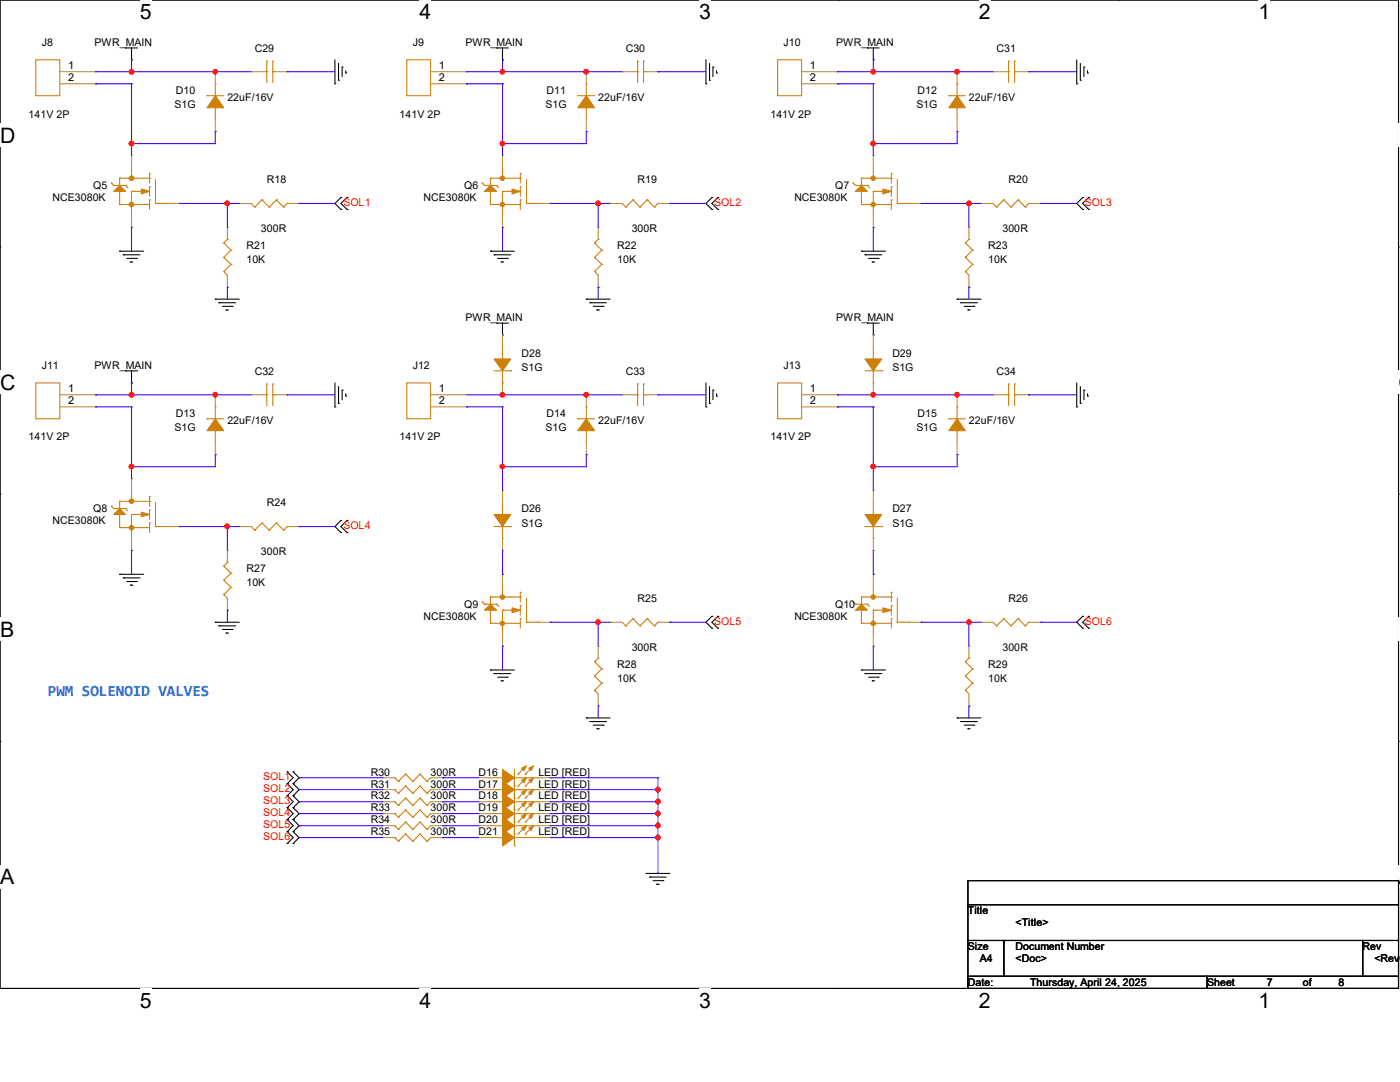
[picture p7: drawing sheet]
<svg xmlns="http://www.w3.org/2000/svg" width="279mm" height="216mm" viewBox="0 0 279 216" stroke-linecap="round" stroke-linejoin="round" font-family="sans-serif">
<path d="M0 0h279.1v197.2h-279.1z" fill="none" stroke="#000" stroke-width=".21"/>
<g fill="#fff">
<path d="M27.9 0h2.4v4.7h-2.4z"/>
<path d="M27.9 197.2h2.4v4.8h-2.4z"/>
</g>
<path d="M55.8 0h.1M55.8 197.2h.1" fill="none" stroke="#000" stroke-width=".21"/>
<g fill="#fff">
<path d="M83.7 0h2.4v4.7h-2.4z"/>
<path d="M83.7 197.2h2.4v4.8h-2.4z"/>
</g>
<path d="M111.6 0h.1M111.6 197.2h.1" fill="none" stroke="#000" stroke-width=".21"/>
<g fill="#fff">
<path d="M139.5 0h2.4v4.7h-2.4z"/>
<path d="M139.5 197.2h2.4v4.8h-2.4z"/>
</g>
<path d="M167.4 0h.1M167.4 197.2h.1" fill="none" stroke="#000" stroke-width=".21"/>
<g fill="#fff">
<path d="M195.3 0h2.4v4.7h-2.4z"/>
<path d="M195.3 197.2h2.4v4.8h-2.4z"/>
</g>
<path d="M223.3 0h.1M223.3 197.2h.1" fill="none" stroke="#000" stroke-width=".21"/>
<g fill="#fff">
<path d="M251.2 0h2.3v4.7h-2.3z"/>
<path d="M251.2 197.2h2.3v4.8h-2.3z"/>
<path d="M0 24.6h3v4.8h-3z"/>
<path d="M279.1 24.6h.3v4.8h-.3z"/>
<path d="M0 73.9h3v4.8h-3z"/>
<path d="M279.1 73.9h.3v4.8h-.3z"/>
</g>
<path d="M0 49.3h.1M279.1 49.3h.1" fill="none" stroke="#000" stroke-width=".21"/>
<g fill="#fff">
<path d="M0 123.2h2.8v4.8h-2.8z"/>
<path d="M279.1 123.2h.3v4.8h-.3z"/>
</g>
<path d="M0 98.6h.1M279.1 98.6h.1" fill="none" stroke="#000" stroke-width=".21"/>
<g fill="#fff">
<path d="M0 172.6h2.8v4.7h-2.8z"/>
<path d="M279 172.6h.4v4.7h-.4z"/>
</g>
<g fill="none" stroke="#000" stroke-width=".21">
<path d="M25.1 9.6h.1M25.1 9.6h2.4M26.2 11.9h.1M26.2 9.6v2.3M66.8 16.7h.1M66.8 11.9v4.8M67.6 16h.1M67.6 12.7v3.3M68.3 13.4h.1M68.3 13.4v1.9M69 14.6h.1M69 14.1v.5"/>
<path d="M99.1 9.6h.1M99.1 9.6h2.4M100.3 11.9h.1M100.3 9.6v2.3M140.9 16.7h.1M140.9 11.9v4.8M141.6 16h.1M141.6 12.7v3.3M142.3 13.4h.1M142.3 13.4v1.9M143 14.6h.1M143 14.1v.5"/>
<path d="M173.1 9.6h.1M173.1 9.6h2.4M174.3 11.9h.1M174.3 9.6v2.3M214.9 16.7h.1M214.9 11.9v4.8M215.6 16h.1M215.6 12.7v3.3M216.3 13.4h.1M216.3 13.4v1.9M217 14.6h.1M217 14.1v.5"/>
<path d="M68 39.4h.1M68 39.4l-1.2 1.2 1.2 1.2M69.3 39.4h.1M69.3 39.4l-1.3 1.2 1.3 1.2M142.1 39.4h.1M142.1 39.4l-1.2 1.2 1.2 1.2M143.3 39.4h.1M143.3 39.4l-1.2 1.2 1.2 1.2M216.1 39.4h.1M216.1 39.4l-1.2 1.2 1.2 1.2M217.3 39.4h.1M217.3 39.4l-1.2 1.2 1.2 1.2"/>
<path d="M23.9 50.1h.1M23.9 50.1h4.8M24.6 50.8h.1M24.6 50.8h3.3M25.3 51.6h1.9M26 52.3h.1M26 52.3h.5M27.2 51.6h.1M43 59.7h.1M43 59.7h4.8M68 41.8h.1M69.3 41.8h.1"/>
<path d="M97.9 50.1h.1M97.9 50.1h4.8M98.6 50.8h.1M98.6 50.8h3.3M99.3 51.6h1.9M100 52.3h.1M100 52.3h.5M101.2 51.6h.1M117 59.7h.1M117 59.7h4.8M142.1 41.8h.1M143.3 41.8h.1"/>
<path d="M171.9 50.1h.1M171.9 50.1h4.8M172.6 50.8h.1M172.6 50.8h3.4M173.4 51.6h1.9M174.1 52.3h.1M174.1 52.3h.4M175.3 51.6h.1M191 59.7h.1M191 59.7h4.8M216.1 41.8h.1M217.3 41.8h.1"/>
<path d="M25.1 74h.1M25.1 74h2.4M26.2 76.4h.1M26.2 74v2.4M43.7 60.4h.1M43.7 60.4h3.3M44.4 61.1h1.9M45.1 61.8h.1M45.1 61.8h.5M46.3 61.1h.1M66.8 76.4v4.8M67.6 77.1v3.4"/>
<path d="M68.3 77.9h.1M68.3 77.9v1.9M69 79h.1M69 78.6v.4M99.1 64.5h.1M99.1 64.5h2.4M100.3 66.8h.1M100.3 64.5v2.3M117.7 60.4h.1M117.7 60.4h3.3M118.4 61.1h2M119.1 61.8h.1"/>
<path d="M119.1 61.8h.5M120.4 61.1h.1M140.9 76.4v4.8M141.6 77.1v3.4M142.3 77.9h.1M142.3 77.9v1.9M143 79h.1M143 78.6v.4M173.1 64.5h.1M173.1 64.5h2.4M174.3 66.8h.1M174.3 64.5v2.3"/>
<path d="M191.7 60.4h.1M191.7 60.4h3.4M192.4 61.1h2M193.2 61.8h.1M193.2 61.8h.4M194.4 61.1h.1M214.9 76.4v4.8M215.6 77.1v3.4M216.3 77.9h.1M216.3 77.9v1.9M217 79h.1M217 78.6v.4"/>
<path d="M66.8 81.2h.1M67.6 80.5h.1M140.9 81.2h.1M141.6 80.5h.1M214.9 81.2h.1M215.6 80.5h.1M23.9 114.6h.1M23.9 114.6h4.8M24.6 115.3h.1M24.6 115.3h3.3M25.3 116h1.9M26 116.8h.1"/>
<path d="M26 116.8h.5M27.2 116h.1M68 106.3h.1M68 103.8h.1M68 103.8l-1.2 1.3 1.2 1.2M69.3 103.8h.1M69.3 106.3h.1M69.3 103.8l-1.3 1.3 1.3 1.2M43 124.2h.1M43 124.2h4.8M43.7 124.9h.1M43.7 124.9h3.3"/>
<path d="M44.4 125.6h1.9M45.1 126.3h.1M45.1 126.3h.5M46.3 125.6h.1M97.9 133.7h.1M97.9 133.7h4.8M98.6 134.4h.1M98.6 134.4h3.3M99.3 135.1h1.9M100 135.8h.1M100 135.8h.5M101.2 135.1h.1"/>
<path d="M142.1 125.3h.1M142.1 123h.1M142.1 123l-1.2 1.2 1.2 1.1M143.3 123h.1M143.3 125.3h.1M143.3 123l-1.2 1.2 1.2 1.1M171.9 133.7h.1M171.9 133.7h4.8M172.6 134.4h.1M172.6 134.4h3.4M173.4 135.1h1.9M174.1 135.8h.1"/>
<path d="M174.1 135.8h.4M175.3 135.1h.1M216.1 125.3h.1M216.1 123h.1M216.1 123l-1.2 1.2 1.2 1.1M217.3 123h.1M217.3 125.3h.1M217.3 123l-1.2 1.2 1.2 1.1M0 147.9h.1M57.3 154h.1M57.3 156.4h.1M57.3 158.8h.1"/>
<path d="M57.3 154l1.2 1.2-1.2 1.2M57.3 156.4l1.2 1.2-1.2 1.2M57.3 158.8l1.2 1.2-1.2 1.2M58.5 156.4h.1M58.5 154h.1M58.5 158.8h.1M58.5 154l1.2 1.2-1.2 1.2M58.5 156.4l1.2 1.2-1.2 1.2M58.5 158.8l1.2 1.2-1.2 1.2M117 143.3h.1M117 143.3h4.8M117.7 144h.1"/>
<path d="M117.7 144h3.3M118.4 144.7h2M119.1 145.4h.1M119.1 145.4h.5M120.4 144.7h.1M191 143.3h.1M191 143.3h4.8M191.7 144h.1M191.7 144h3.4M192.4 144.7h2M193.2 145.4h.1M193.2 145.4h.4"/>
<path d="M194.4 144.7h.1M279.1 147.9h.1M57.3 161.2h.1M57.3 163.5h.1M57.3 165.9h.1M57.3 168.3h.1M57.3 161.2l1.2 1.1-1.2 1.2M57.3 163.5l1.2 1.3-1.2 1.1M57.3 165.9l1.2 1.2-1.2 1.2M58.5 161.2h.1M58.5 163.5h.1M58.5 165.9h.1"/>
<path d="M58.5 168.3h.1M58.5 161.2l1.2 1.1-1.2 1.2M58.5 163.5l1.2 1.3-1.2 1.1M58.5 165.9l1.2 1.2-1.2 1.2M128.9 174.3h.1M128.9 174.3h4.8M129.7 175h.1M129.7 175h3.3M130.3 175.7h2M131.1 176.4h.1M131.1 176.4h.5M132.3 175.7h.1"/>
<path d="M193.2 175.7h85.9v4.8h-85.9zM193.2 180.5h85.9v7.2h-85.9zM193.2 187.7h7.1v7.1h-7.1zM193.2 194.8h47.7v2.4h-47.7zM200.3 187.7h71.6v7.1h-71.6zM240.9 194.8h38.2v2.4h-38.2zM271.9 187.7h7.2v7.1h-7.2z"/>
</g>
<g fill="#cc8006" stroke="#cc8006" stroke-width=".21">
<path d="M23.9 37l1.2 1.2h-2.4z"/>
<path d="M28.2 37.7l1.6 .5-1.6 .5z"/>
<path d="M97.9 120.6l1.2 1.2h-2.4z"/>
<path d="M102.2 121.3l1.6 .5-1.6 .5z"/>
<path d="M23.9 101.5l1.2 1.2h-2.4z"/>
<path d="M28.2 102.2l1.6 .5-1.6 .4z"/>
<path d="M171.9 37l1.2 1.2h-2.4z"/>
<path d="M176.2 37.7l1.7 .5-1.7 .5z"/>
<path d="M96.7 38.2l1.2-1.2 1.2 1.2z"/>
<path d="M102.2 37.7l1.6 .5-1.6 .5z"/>
<path d="M171.9 120.6l1.2 1.2h-2.4z"/>
<path d="M176.2 121.3l1.7 .5-1.7 .5z"/>
<path d="M100.3 163.1l2.4 1.7-2.4 1.6z" fill-rule="evenodd"/>
<path d="M105.5 162.8l1-.5-.5 1z" fill-rule="evenodd"/>
<path d="M104.1 162.8l1-.5-.5 1z" fill-rule="evenodd"/>
<path d="M43 19.1l1.7 2.4h-3.4z" fill-rule="evenodd"/>
<path d="M172.6 71.6h3.4l-1.7 2.4z" fill-rule="evenodd"/>
<path d="M43 83.6l1.7 2.3h-3.4z" fill-rule="evenodd"/>
<path d="M117 83.6l1.7 2.3h-3.4z" fill-rule="evenodd"/>
<path d="M191 83.6l1.7 2.3h-3.3z" fill-rule="evenodd"/>
<path d="M98.6 71.6h3.3l-1.6 2.4z" fill-rule="evenodd"/>
<path d="M191 19.1l1.7 2.4h-3.3z" fill-rule="evenodd"/>
<path d="M100.3 153.5l2.4 1.7-2.4 1.6z" fill-rule="evenodd"/>
<path d="M105.5 153.3l1-.5-.5 1z" fill-rule="evenodd"/>
<path d="M104.1 153.3l1-.5-.5 1z" fill-rule="evenodd"/>
<path d="M100.3 165.5l2.4 1.6-2.4 1.7z" fill-rule="evenodd"/>
<path d="M105.5 165.2l1-.4-.5 .9z" fill-rule="evenodd"/>
<path d="M104.1 165.2l1-.4-.5 .9z" fill-rule="evenodd"/>
<path d="M100.3 160.7l2.4 1.6-2.4 1.7z" fill-rule="evenodd"/>
<path d="M105.5 160.4l1-.4-.5 .9z" fill-rule="evenodd"/>
<path d="M104.1 160.4l1-.4-.5 .9z" fill-rule="evenodd"/>
<path d="M172.6 102.7h3.4l-1.7 2.4z" fill-rule="evenodd"/>
<path d="M100.3 155.9l2.4 1.7-2.4 1.7z" fill-rule="evenodd"/>
<path d="M105.5 155.7l1-.5-.5 1z" fill-rule="evenodd"/>
<path d="M104.1 155.7l1-.5-.5 1z" fill-rule="evenodd"/>
<path d="M100.3 158.3l2.4 1.7-2.4 1.6z" fill-rule="evenodd"/>
<path d="M105.5 158.1l1-.5-.5 .9z" fill-rule="evenodd"/>
<path d="M104.1 158.1l1-.5-.5 .9z" fill-rule="evenodd"/>
<path d="M117 19.1l1.7 2.4h-3.4z" fill-rule="evenodd"/>
<path d="M98.6 102.7h3.3l-1.6 2.4z" fill-rule="evenodd"/>
<circle cx="26.3" cy="35.6" r=".46"/>
<circle cx="26.3" cy="40.8" r=".46"/>
<circle cx="100.3" cy="119.1" r=".44"/>
<circle cx="100.3" cy="124.4" r=".44"/>
<circle cx="26.3" cy="100" r=".46"/>
<circle cx="26.3" cy="105.3" r=".46"/>
<circle cx="174.3" cy="35.6" r=".44"/>
<circle cx="174.3" cy="40.8" r=".44"/>
<circle cx="100.3" cy="35.6" r=".44"/>
<circle cx="100.3" cy="40.8" r=".44"/>
<circle cx="174.3" cy="119.1" r=".44"/>
<circle cx="174.3" cy="124.4" r=".44"/>
</g>
<g fill="none" stroke="#cc8006" stroke-width=".21">
<path d="M7.2 11.9h4.7v7.2h-4.7zM41.3 19.1h.1M41.3 19.1h3.4M43 16.7h.1M43 16.7v2.4M52.5 14.3h.8M53.3 12.2h.1M53.3 14.3h.1M53.3 12.2v4.3M54.4 14.3h.1M54.4 12.2h.1M54.4 14.3h.5"/>
<path d="M54.4 12.2v4.3M81.2 11.9h4.7v7.2h-4.7zM115.3 19.1h.1M115.3 19.1h3.4M117 16.7h.1M117 16.7v2.4M126.5 14.3h.8M127.3 12.2h.1M127.3 14.3h.1M127.3 12.2v4.3M128.4 14.3h.1M128.4 12.2h.1"/>
<path d="M128.4 14.3h.5M128.4 12.2v4.3M155.2 11.9h4.8v7.2h-4.8zM189.4 19.1h.1M189.4 19.1h3.3M191 16.7h.1M191 16.7v2.4M200.6 14.3h.7M201.3 12.2h.1M201.3 14.3h.1M201.3 12.2v4.3M202.5 14.3h.1"/>
<path d="M202.5 12.2h.1M202.5 14.3h.4M202.5 12.2v4.3M22.2 36.5h.1M22.2 36.5l.5 .5M22.7 37h.1M22.7 37h2.4M23.9 38.2h.1M23.9 35.6h.1M23.9 35.6v1.4M23.9 38.2v2.6M23.9 35.6h5.9"/>
<path d="M25.1 37h.1M25.1 37l.4 .5M26.2 35.6h.1M26.2 38.2h.1M26.2 33.4v2.2M26.2 38.2v4.8M26.2 38.2h2.5M29.8 39.9h.1M29.8 37.3h.1M29.8 34.6h.1M29.8 35.6h.1M29.8 34.6v1.9"/>
<path d="M29.8 37.3v1.9M29.8 39.9v1.9M31 35.8v4.8M43 21.5h.1M43 21.5v2.4M52.3 39.9h.1M52.3 39.9l-1.5 1.4M52.3 39.9l1.4 1.4M55.2 39.9h.1M55.2 39.9l-1.5 1.4M55.2 39.9l1.4 1.4M96.2 36.5h.1"/>
<path d="M96.2 36.5l.5 .5M96.7 37h.1M96.7 37h2.4M97.9 38.2h.1M97.9 35.6h.1M97.9 35.6h5.9M97.9 35.6v1.4M97.9 38.2v2.6M99.1 37h.1M99.1 37l.5 .5M100.3 35.6h.1M100.3 38.2h.1"/>
<path d="M100.3 38.2h2.4M100.3 33.4v2.2M100.3 38.2v4.8M103.8 39.9h.1M103.8 37.3h.1M103.8 34.6h.1M103.8 35.6h.1M103.8 34.6v1.9M103.8 37.3v1.9M103.8 39.9v1.9M105.1 35.8v4.8M117 21.5h.1"/>
<path d="M117 21.5v2.4M126.3 39.9h.1M126.3 39.9l-1.4 1.4M126.3 39.9l1.4 1.4M129.2 39.9h.1M129.2 39.9l-1.5 1.4M129.2 39.9l1.4 1.4M170.2 36.5h.1M170.2 36.5l.5 .5M170.7 37h.1M170.7 37h2.4M171.9 38.2h.1"/>
<path d="M171.9 35.6h.1M171.9 35.6h6M171.9 35.6v1.4M171.9 38.2v2.6M173.1 37h.1M173.1 37l.5 .5M174.3 35.6h.1M174.3 38.2h.1M174.3 38.2h2.4M174.3 33.4v2.2M174.3 38.2v4.8M177.9 39.9h.1"/>
<path d="M177.9 37.3h.1M177.9 34.6h.1M177.9 35.6h.1M177.9 34.6v1.9M177.9 37.3v1.9M177.9 39.9v1.9M179.1 35.8v4.8M191 21.5h.1M191 21.5v2.4M200.3 39.9h.1M200.3 39.9l-1.4 1.4M200.3 39.9l1.5 1.4"/>
<path d="M203.2 39.9h.1M203.2 39.9l-1.4 1.4M203.2 39.9l1.4 1.4M23.9 40.8h.1M23.9 40.8h5.9M26.2 40.8h.1M26.2 40.6h.1M31 40.6h.1M31 40.6h2.4M33.4 40.6h.1M44.7 54.2h.1M44.7 51.4h.1"/>
<path d="M44.7 48.5h.1M44.7 54.2l.7 .7M44.7 51.4l1.4 1.3M44.7 48.5l1.4 1.4M45.4 47.8h.1M45.4 47.8l-.7 .7M46.1 52.7h.1M46.1 49.9h.1M46.1 52.7l-1.4 1.5M46.1 49.9l-1.4 1.5M50.1 40.6l.7 .7M50.8 41.3h.1"/>
<path d="M53.7 41.3h.1M56.6 41.3h.1M57.3 40.6h.1M57.3 40.6l-.7 .7M97.9 40.8h.1M97.9 40.8h5.9M100.3 40.8h.1M100.3 40.6h.1M105.1 40.6h.1M105.1 40.6h2.3M107.4 40.6h.1M118.7 54.2h.1"/>
<path d="M118.7 51.4h.1M118.7 48.5h.1M118.7 54.2l.7 .7M118.7 51.4l1.4 1.3M118.7 48.5l1.4 1.4M119.4 47.8h.1M119.4 47.8l-.7 .7M120.1 52.7h.1M120.1 49.9h.1M120.1 52.7l-1.4 1.5M120.1 49.9l-1.4 1.5M124.2 40.6l.7 .7"/>
<path d="M124.9 41.3h.1M127.7 41.3h.1M130.6 41.3h.1M131.3 40.6h.1M131.3 40.6l-.7 .7M171.9 40.8h.1M171.9 40.8h6M174.3 40.8h.1M174.3 40.6h.1M179.1 40.6h.1M179.1 40.6h2.3M181.4 40.6h.1"/>
<path d="M192.7 54.2h.1M192.7 51.4h.1M192.7 48.5h.1M192.7 54.2l.7 .7M192.7 51.4l1.4 1.3M192.7 48.5l1.4 1.4M193.4 47.8h.1M193.4 47.8l-.7 .7M194.1 52.7h.1M194.1 49.9h.1M194.1 52.7l-1.4 1.5M194.1 49.9l-1.4 1.5"/>
<path d="M198.2 40.6l.7 .7M198.9 41.3h.1M201.8 41.3h.1M204.6 41.3h.1M205.3 40.6h.1M205.3 40.6l-.7 .7M7.2 76.4h4.7v7.2h-4.7zM52.5 78.8h.8M53.3 76.6h.1M53.3 78.8h.1M53.3 76.6v4.3M54.4 78.8h.1"/>
<path d="M54.4 76.6h.1M54.4 76.6v4.3M54.4 78.8h.5M81.2 76.4h4.7v7.2h-4.7zM98.6 74h3.3M100.3 71.6h.1M100.3 76.4h.1M100.3 69.3v2.3M100.3 74v2.4M101.9 74h.1M126.5 78.8h.8M127.3 76.6h.1"/>
<path d="M127.3 78.8h.1M127.3 76.6v4.3M128.4 78.8h.1M128.4 76.6h.1M128.4 76.6v4.3M128.4 78.8h.5M155.2 76.4h4.8v7.2h-4.8zM172.6 74h3.4M174.3 71.6h.1M174.3 76.4h.1M174.3 69.3v2.3M174.3 74v2.4"/>
<path d="M176 74h.1M200.6 78.8h.7M201.3 76.6h.1M201.3 78.8h.1M201.3 76.6v4.3M202.5 78.8h.1M202.5 76.6h.1M202.5 78.8h.4M202.5 76.6v4.3M26.2 97.9v2.1M29.8 99.1h.1M29.8 99.1v1.9"/>
<path d="M41.3 83.6h.1M41.3 83.6h3.4M43 85.9h.1M43 81.2h.1M43 81.2v2.4M43 85.9v2.4M115.3 83.6h.1M115.3 83.6h3.4M117 85.9h.1M117 81.2h.1M117 81.2v2.4M117 85.9v2.4"/>
<path d="M189.4 83.6h.1M189.4 83.6h3.3M191 85.9h.1M191 81.2h.1M191 81.2v2.4M191 85.9v2.4M22.2 101h.1M22.2 101l.5 .5M22.7 101.5h.1M22.7 101.5h2.4M23.9 105.3h.1M23.9 102.7h.1"/>
<path d="M23.9 100h.1M23.9 100v1.5M23.9 102.7v2.6M23.9 105.3h5.9M23.9 100h5.9M25.1 101.5h.1M25.1 101.5l.4 .4M26.2 100h.1M26.2 102.7h.1M26.2 105.3h.1M26.2 105.1h.1M26.2 102.7v4.7"/>
<path d="M26.2 102.7h2.5M29.8 104.4h.1M29.8 101.7h.1M29.8 100h.1M29.8 101.7v1.9M29.8 104.4v1.9M31 105.1h.1M31 100.3v4.8M31 105.1h2.4M33.4 105.1h.1M44.7 118.7h.1M44.7 115.8h.1"/>
<path d="M44.7 112.9h.1M44.7 118.7l.7 .7M44.7 115.8l1.4 1.4M44.7 112.9l1.4 1.5M45.4 112.2h.1M45.4 112.2l-.7 .7M46.1 117.2h.1M46.1 114.4h.1M46.1 117.2l-1.4 1.5M46.1 114.4l-1.4 1.4M50.1 105.1l.7 .7M50.8 105.8h.1"/>
<path d="M52.3 104.4h.1M52.3 104.4l-1.5 1.4M52.3 104.4l1.4 1.4M53.7 105.8h.1M55.2 104.4h.1M55.2 104.4l-1.5 1.4M55.2 104.4l1.4 1.4M56.6 105.8h.1M57.3 105.1h.1M57.3 105.1l-.7 .7M97.9 119.1h.1M97.9 119.1v1.5"/>
<path d="M97.9 119.1h5.9M98.6 105.1h3.3M100.3 119.1h.1M100.3 102.7h.1M100.3 107.4h.1M100.3 100.3v2.4M100.3 105.1v2.3M100.3 117v2.1M101.9 105.1h.1M103.8 118.2h.1M103.8 119.1h.1M103.8 118.2v1.9"/>
<path d="M105.1 119.4v4.8M171.9 119.1h.1M171.9 119.1h6M171.9 119.1v1.5M172.6 105.1h3.4M174.3 102.7h.1M174.3 107.4h.1M174.3 119.1h.1M174.3 100.3v2.4M174.3 105.1v2.3M174.3 117v2.1M176 105.1h.1"/>
<path d="M177.9 118.2h.1M177.9 119.1h.1M177.9 118.2v1.9M179.1 119.4v4.8M96.2 120.1h.1M96.2 120.1l.5 .5M96.7 120.6h.1M96.7 120.6h2.4M97.9 124.4h.1M97.9 121.8h.1M97.9 124.4h5.9M97.9 121.8v2.6"/>
<path d="M99.1 120.6h.1M99.1 120.6l.5 .4M100.3 121.8h.1M100.3 124.4h.1M100.3 124.2h.1M100.3 121.8v4.7M100.3 121.8h2.4M103.8 123.4h.1M103.8 120.8h.1M103.8 120.8v1.9M103.8 123.4v1.9M105.1 124.2h.1"/>
<path d="M105.1 124.2h2.3M107.4 124.2h.1M118.7 137.8h.1M118.7 134.9h.1M118.7 132h.1M118.7 137.8l.7 .7M118.7 134.9l1.4 1.4M118.7 132l1.4 1.5M119.4 131.3h.1M119.4 131.3l-.7 .7M120.1 136.3h.1M120.1 133.5h.1"/>
<path d="M120.1 136.3l-1.4 1.5M120.1 133.5l-1.4 1.4M124.2 124.2l.7 .7M124.9 124.9h.1M126.3 123.4h.1M126.3 123.4l-1.4 1.5M126.3 123.4l1.4 1.5M127.7 124.9h.1M129.2 123.4h.1M129.2 123.4l-1.5 1.5M129.2 123.4l1.4 1.5M130.6 124.9h.1"/>
<path d="M131.3 124.2h.1M131.3 124.2l-.7 .7M170.2 120.1h.1M170.2 120.1l.5 .5M170.7 120.6h.1M170.7 120.6h2.4M171.9 124.4h.1M171.9 121.8h.1M171.9 124.4h6M171.9 121.8v2.6M173.1 120.6h.1M173.1 120.6l.5 .4"/>
<path d="M174.3 121.8h.1M174.3 124.4h.1M174.3 124.2h.1M174.3 121.8h2.4M174.3 121.8v4.7M177.9 123.4h.1M177.9 120.8h.1M177.9 120.8v1.9M177.9 123.4v1.9M179.1 124.2h.1M179.1 124.2h2.3M181.4 124.2h.1"/>
<path d="M192.7 137.8h.1M192.7 134.9h.1M192.7 132h.1M192.7 137.8l.7 .7M192.7 134.9l1.4 1.4M192.7 132l1.4 1.5M193.4 131.3h.1M193.4 131.3l-.7 .7M194.1 136.3h.1M194.1 133.5h.1M194.1 136.3l-1.4 1.5M194.1 133.5l-1.4 1.4"/>
<path d="M198.2 124.2l.7 .7M198.9 124.9h.1M200.3 123.4h.1M200.3 123.4l-1.4 1.5M200.3 123.4l1.5 1.5M201.8 124.9h.1M203.2 123.4h.1M203.2 123.4l-1.4 1.5M203.2 123.4l1.4 1.5M204.6 124.9h.1M205.3 124.2h.1M205.3 124.2l-.7 .7"/>
<path d="M78.8 155.2h.1M78.8 157.6h.1M78.8 160h.1M78.8 155.2l.7 .7M78.8 157.6l.7 .7M78.8 160l.7 .7M79.5 155.9h.1M79.5 158.3h.1M80.9 154.5h.1M80.9 156.8h.1M80.9 159.3h.1M80.9 154.5l1.5 1.4"/>
<path d="M80.9 154.5l-1.4 1.4M80.9 156.8l1.5 1.5M80.9 156.8l-1.4 1.5M80.9 159.3l1.5 1.4M80.9 159.3l-1.4 1.4M82.4 155.9h.1M82.4 158.3h.1M83.8 154.5h.1M83.8 156.8h.1M83.8 159.3h.1M83.8 154.5l1.4 1.4M83.8 154.5l-1.4 1.4"/>
<path d="M83.8 156.8l1.4 1.5M83.8 156.8l-1.4 1.5M83.8 159.3l1.4 1.4M83.8 159.3l-1.4 1.4M85.2 155.9h.1M85.2 158.3h.1M85.9 155.2l-.7 .7M85.9 157.6l-.7 .7M85.9 160l-.7 .7M97.9 155.2h2.4M97.9 157.6h2.4M97.9 160h2.4"/>
<path d="M100.3 155.2h.1M100.3 157.6h.1M100.3 160h.1M102.7 156.8h.1M102.7 159.3h.1M102.7 153.5v15.3M102.7 155.2h4.7M102.7 157.6h4.7M102.7 160h4.7M103.4 154.5h.1M103.4 156.8h.1M103.4 159.3h.1"/>
<path d="M104.8 154.5h.1M104.8 156.8h.1M104.8 159.3h.1M104.8 153l-1.4 1.5M104.8 155.4l-1.4 1.4M104.8 157.8l-1.4 1.5M106.3 153l-1.5 1.5M106.3 155.4l-1.5 1.4M106.3 157.8l-1.5 1.5M107.4 155.2h.1M107.4 157.6h.1M107.4 160h.1"/>
<path d="M78.8 167.1h.1M78.8 162.3h.1M78.8 164.8h.1M78.8 167.1l.7 .8M78.8 162.3l.7 .8M78.8 164.8l.7 .7M79.5 167.9h.1M79.5 163.1h.1M79.5 160.7h.1M79.5 165.5h.1M80.9 166.4h.1M80.9 161.6h.1"/>
<path d="M80.9 164h.1M80.9 166.4l1.5 1.5M80.9 166.4l-1.4 1.5M80.9 161.6l1.5 1.5M80.9 161.6l-1.4 1.5M80.9 164l1.5 1.5M80.9 164l-1.4 1.5M82.4 167.9h.1M82.4 163.1h.1M82.4 160.7h.1M82.4 165.5h.1M83.8 166.4h.1"/>
<path d="M83.8 161.6h.1M83.8 164h.1M83.8 166.4l1.4 1.5M83.8 166.4l-1.4 1.5M83.8 161.6l1.4 1.5M83.8 161.6l-1.4 1.5M83.8 164l1.4 1.5M83.8 164l-1.4 1.5M85.2 167.9h.1M85.2 163.1h.1M85.2 160.7h.1M85.2 165.5h.1"/>
<path d="M85.9 164.8l-.7 .7M85.9 167.1l-.7 .8M85.9 162.3l-.7 .8M97.9 164.8h2.4M97.9 167.1h2.4M97.9 162.3h2.4M100.3 164.8h.1M100.3 167.1h.1M100.3 162.3h.1M102.7 166.4h.1M102.7 168.8h.1M102.7 164h.1"/>
<path d="M102.7 161.6h.1M102.7 164.8h4.7M102.7 167.1h4.7M102.7 162.3h4.7M103.4 164h.1M103.4 166.4h.1M103.4 161.6h.1M104.8 164h.1M104.8 166.4h.1M104.8 161.6h.1M104.8 162.6l-1.4 1.4M104.8 165l-1.4 1.4"/>
<path d="M104.8 160.2l-1.4 1.4M106.3 162.6l-1.5 1.4M106.3 165l-1.5 1.4M106.3 160.2l-1.5 1.4M107.4 164.8h.1M107.4 167.1h.1M107.4 162.3h.1"/>
</g>
<g fill="none" stroke="#a84" stroke-width=".21">
<path d="M11.9 14.3h7.2M11.9 16.7h7.2M19.1 14.3h.1M19.1 16.7h.1M43 14.3h.1M43 14.3v2.4M50.1 14.3h.1M50.1 14.3h2.4M54.9 14.3h2.4M57.3 14.3h.1M85.9 14.3h7.2M85.9 16.7h7.2"/>
<path d="M93.1 14.3h.1M93.1 16.7h.1M117 14.3h.1M117 14.3v2.4M124.2 14.3h.1M124.2 14.3h2.3M128.9 14.3h2.4M131.3 14.3h.1M160 14.3h7.1M160 16.7h7.1M167.1 14.3h.1M167.1 16.7h.1"/>
<path d="M191 14.3h.1M191 14.3v2.4M198.2 14.3h.1M198.2 14.3h2.4M202.9 14.3h2.4M205.3 14.3h.1M26.2 31h.1M26.2 31v2.4M43 26.2h.1M43 23.9v2.3M100.3 31h.1M100.3 31v2.4"/>
<path d="M117 26.2h.1M117 23.9v2.3M174.3 31h.1M174.3 31v2.4M191 26.2h.1M191 23.9v2.3M26.2 45.4h.1M26.2 43v2.4M33.4 40.6h2.4M35.8 40.6h.1M45.4 57.3h.1M45.4 45.4h.1"/>
<path d="M45.4 45.4v2.4M45.4 54.9v2.4M47.8 40.6h.1M47.8 40.6h2.3M57.3 40.6h2.4M59.7 40.6h.1M100.3 45.4h.1M100.3 43v2.4M107.4 40.6h2.4M109.8 40.6h.1M119.4 57.3h.1M119.4 45.4h.1"/>
<path d="M119.4 45.4v2.4M119.4 54.9v2.4M121.8 40.6h.1M121.8 40.6h2.4M131.3 40.6h2.4M133.7 40.6h.1M174.3 45.4h.1M174.3 43v2.4M181.4 40.6h2.5M183.9 40.6h.1M193.4 57.3h.1M193.4 45.4h.1"/>
<path d="M193.4 45.4v2.4M193.4 54.9v2.4M195.8 40.6h.1M195.8 40.6h2.4M205.3 40.6h2.4M207.7 40.6h.1M11.9 78.8h7.2M19.1 78.8h.1M43 78.8h.1M43 78.8v2.4M50.1 78.8h.1M50.1 78.8h2.4"/>
<path d="M54.9 78.8h2.4M57.3 78.8h.1M85.9 78.8h7.2M93.1 78.8h.1M100.3 66.8h.1M100.3 78.8h.1M100.3 66.8v2.5M100.3 76.4v2.4M117 78.8h.1M117 78.8v2.4M124.2 78.8h.1M124.2 78.8h2.3"/>
<path d="M128.9 78.8h2.4M131.3 78.8h.1M160 78.8h7.1M167.1 78.8h.1M174.3 66.8h.1M174.3 78.8h.1M174.3 66.8v2.5M174.3 76.4v2.4M191 78.8h.1M191 78.8v2.4M198.2 78.8h.1M198.2 78.8h2.4"/>
<path d="M202.9 78.8h2.4M205.3 78.8h.1M11.9 81.2h7.2M19.1 81.2h.1M26.2 95.5h.1M26.2 95.5v2.4M43 90.7h.1M43 88.3v2.4M85.9 81.2h7.2M93.1 81.2h.1M100.3 97.9h.1M100.3 97.9v2.4"/>
<path d="M117 90.7h.1M117 88.3v2.4M160 81.2h7.1M167.1 81.2h.1M174.3 97.9h.1M174.3 97.9v2.4M191 90.7h.1M191 88.3v2.4M26.2 109.8h.1M26.2 107.4v2.4M33.4 105.1h2.4M35.8 105.1h.1"/>
<path d="M45.4 109.8h.1M45.4 109.8v2.4M45.4 119.4v2.4M47.8 105.1h.1M47.8 105.1h2.3M57.3 105.1h2.4M59.7 105.1h.1M100.3 114.6h.1M100.3 109.8h.1M100.3 107.4v2.4M100.3 114.6v2.4M174.3 109.8h.1"/>
<path d="M174.3 114.6h.1M174.3 107.4v2.4M174.3 114.6v2.4M45.4 121.8h.1M100.3 128.9h.1M100.3 126.5v2.4M107.4 124.2h2.4M109.8 124.2h.1M119.4 128.9h.1M119.4 128.9v2.4M119.4 138.5v2.4M121.8 124.2h.1"/>
<path d="M121.8 124.2h2.4M131.3 124.2h2.4M133.7 124.2h.1M174.3 128.9h.1M174.3 126.5v2.4M181.4 124.2h2.5M183.9 124.2h.1M193.4 128.9h.1M193.4 128.9v2.4M193.4 138.5v2.4M195.8 124.2h.1M195.8 124.2h2.4"/>
<path d="M205.3 124.2h2.4M207.7 124.2h.1M76.4 155.2h.1M76.4 157.6h.1M76.4 160h.1M76.4 155.2h2.4M76.4 157.6h2.4M76.4 160h2.4M85.9 155.2h2.4M85.9 157.6h2.4M85.9 160h2.4M88.3 155.2h.1"/>
<path d="M88.3 157.6h.1M88.3 160h.1M95.5 155.2h.1M95.5 157.6h.1M95.5 160h.1M95.5 155.2h2.4M95.5 157.6h2.4M95.5 160h2.4M107.4 155.2h2.4M107.4 157.6h2.4M107.4 160h2.4M109.8 155.2h.1"/>
<path d="M109.8 157.6h.1M109.8 160h.1M119.4 140.9h.1M193.4 140.9h.1M76.4 167.1h.1M76.4 162.3h.1M76.4 164.8h.1M76.4 164.8h2.4M76.4 167.1h2.4M76.4 162.3h2.4M85.9 164.8h2.4M85.9 167.1h2.4"/>
<path d="M85.9 162.3h2.4M88.3 167.1h.1M88.3 162.3h.1M88.3 164.8h.1M95.5 164.8h.1M95.5 167.1h.1M95.5 162.3h.1M95.5 164.8h2.4M95.5 167.1h2.4M95.5 162.3h2.4M107.4 164.8h2.4M107.4 167.1h2.4"/>
<path d="M107.4 162.3h2.4M109.8 164.8h.1M109.8 167.1h.1M109.8 162.3h.1"/>
</g>
<g fill="none" stroke="#4200ff" stroke-width=".21">
<path d="M19.1 14.3h.1M19.1 16.7h.1M19.1 14.3h31M19.1 16.7h7.1M26.2 11.9h.1M26.2 14.3h.1M26.2 16.7h.1M26.2 11.9v2.4M26.2 16.7v14.3M43 14.3h.1M57.3 14.3h.1M57.3 14.3h9.5"/>
<path d="M93.1 14.3h.1M93.1 16.7h.1M93.1 14.3h31.1M93.1 16.7h7.2M100.3 11.9h.1M100.3 14.3h.1M100.3 16.7h.1M100.3 11.9v2.4M100.3 16.7v14.3M117 14.3h.1M131.3 14.3h.1M131.3 14.3h9.6"/>
<path d="M167.1 14.3h.1M167.1 16.7h.1M167.1 14.3h31.1M167.1 16.7h7.2M174.3 11.9h.1M174.3 14.3h.1M174.3 16.7h.1M174.3 11.9v2.4M174.3 16.7v14.3M191 14.3h.1M205.3 14.3h.1M205.3 14.3h9.6"/>
<path d="M26.2 28.7h.1M43 26.2h.1M43 26.2v2.5h-16.8M100.3 28.7h.1M117 26.2h.1M117 26.2v2.5h-16.7M174.3 28.7h.1M191 26.2h.1M191 26.2v2.5h-16.7M26.2 45.4h.1M26.2 45.4v4.7M35.8 40.6h.1"/>
<path d="M35.8 40.6h12M45.4 40.6h.1M45.4 57.3h.1M45.4 40.6v4.8M45.4 57.3v2.4M59.7 40.6h.1M59.7 40.6h7.1M100.3 45.4h.1M100.3 45.4v4.7M109.8 40.6h.1M109.8 40.6h12M119.4 40.6h.1"/>
<path d="M119.4 57.3h.1M119.4 40.6v4.8M119.4 57.3v2.4M133.7 40.6h.1M133.7 40.6h7.2M174.3 45.4h.1M174.3 45.4v4.7M183.9 40.6h.1M183.9 40.6h11.9M193.4 40.6h.1M193.4 57.3h.1M193.4 40.6v4.8"/>
<path d="M193.4 57.3v2.4M207.7 40.6h.1M207.7 40.6h7.2M19.1 78.8h.1M19.1 78.8h31M26.2 76.4h.1M26.2 78.8h.1M26.2 76.4v2.4M43 78.8h.1M57.3 78.8h.1M57.3 78.8h9.5M93.1 78.8h31.1"/>
<path d="M100.3 78.8h.1M117 78.8h.1M131.3 78.8h.1M131.3 78.8h9.6M167.1 78.8h.1M167.1 78.8h31.1M174.3 78.8h.1M191 78.8h.1M205.3 78.8h.1M205.3 78.8h9.6M19.1 81.2h.1M19.1 81.2h7.1"/>
<path d="M26.2 81.2h.1M26.2 93.1h.1M26.2 81.2v14.3M43 90.7h.1M43 90.7v2.4h-16.8M93.1 81.2h.1M93.1 81.2h7.2M100.3 81.2h.1M100.3 93.1h.1M100.3 81.2v16.7M117 90.7h.1M117 90.7v2.4h-16.7"/>
<path d="M167.1 81.2h.1M167.1 81.2h7.2M174.3 81.2h.1M174.3 93.1h.1M174.3 81.2v16.7M191 90.7h.1M191 90.7v2.4h-16.7M26.2 109.8h.1M26.2 109.8v4.8M35.8 105.1h.1M35.8 105.1h12M45.4 105.1h.1"/>
<path d="M45.4 105.1v4.7M59.7 105.1h.1M59.7 105.1h7.1M100.3 114.6h.1M100.3 109.8v4.8M174.3 114.6h.1M174.3 109.8v4.8M45.4 121.8h.1M45.4 121.8v2.4M100.3 128.9h.1M100.3 128.9v4.8M109.8 124.2h.1"/>
<path d="M109.8 124.2h12M119.4 124.2h.1M119.4 124.2v4.7M133.7 124.2h.1M133.7 124.2h7.2M174.3 128.9h.1M174.3 128.9v4.8M183.9 124.2h.1M183.9 124.2h11.9M193.4 124.2h.1M193.4 124.2v4.7M207.7 124.2h.1"/>
<path d="M207.7 124.2h7.2M59.7 155.2h.1M59.7 157.6h.1M59.7 160h.1M59.7 155.2h16.7M59.7 157.6h16.7M59.7 160h16.7M88.3 155.2h.1M88.3 157.6h.1M88.3 160h.1M88.3 155.2h7.2M88.3 157.6h7.2"/>
<path d="M88.3 160h7.2M109.8 155.2h21.5M109.8 157.6h21.5M109.8 160h21.5M119.4 140.9h.1M119.4 140.9v2.4M131.3 155.2h.1M131.3 157.6h.1M131.3 160h.1M131.3 155.2v19.1M193.4 140.9h.1M193.4 140.9v2.4"/>
<path d="M59.7 162.3h.1M59.7 164.8h.1M59.7 167.1h.1M59.7 162.3h16.7M59.7 164.8h16.7M59.7 167.1h16.7M88.3 162.3h.1M88.3 164.8h.1M88.3 167.1h.1M88.3 162.3h7.2M88.3 164.8h7.2M88.3 167.1h7.2"/>
<path d="M109.8 162.3h21.5M109.8 164.8h21.5M109.8 167.1h21.5M131.3 162.3h.1M131.3 164.8h.1M131.3 167.1h.1M131.3 174.3h.1"/>
</g>
<g fill="#f00" stroke="#f00" stroke-width=".21">
<circle cx="42.9" cy="14.3" r=".44"/>
<circle cx="26.3" cy="14.3" r=".46"/>
<circle cx="26.3" cy="28.6" r=".46"/>
<circle cx="45.3" cy="40.6" r=".46"/>
<circle cx="117" cy="14.3" r=".46"/>
<circle cx="100.3" cy="14.3" r=".44"/>
<circle cx="100.3" cy="28.6" r=".44"/>
<circle cx="119.4" cy="40.6" r=".44"/>
<circle cx="174.3" cy="14.3" r=".44"/>
<circle cx="191" cy="14.3" r=".44"/>
<circle cx="174.3" cy="28.6" r=".44"/>
<circle cx="193.4" cy="40.6" r=".46"/>
<circle cx="42.9" cy="78.8" r=".44"/>
<circle cx="26.3" cy="78.8" r=".46"/>
<circle cx="174.3" cy="78.8" r=".44"/>
<circle cx="191" cy="78.8" r=".44"/>
<circle cx="26.3" cy="93.1" r=".46"/>
<circle cx="100.3" cy="93.1" r=".44"/>
<circle cx="45.3" cy="105" r=".46"/>
<circle cx="119.4" cy="124.1" r=".44"/>
<circle cx="193.4" cy="124.1" r=".46"/>
<circle cx="131.3" cy="157.6" r=".44"/>
<circle cx="131.3" cy="160" r=".44"/>
<circle cx="131.3" cy="167.1" r=".44"/>
<circle cx="131.3" cy="162.3" r=".44"/>
<circle cx="131.3" cy="164.7" r=".44"/>
<circle cx="174.3" cy="93.1" r=".44"/>
<circle cx="100.3" cy="78.8" r=".44"/>
<circle cx="117" cy="78.8" r=".46"/>
</g>
<g font-size="4.2">
<text x="27.9" y="3.8">5</text>
<text x="83.7" y="3.8">4</text>
<text x="139.5" y="3.8">3</text>
<text x="195.3" y="3.8">2</text>
<text x="251.2" y="3.8">1</text>
<text x="0" y="28.4">D</text>
<text x="0" y="77.7">C</text>
<text x="279.1" y="77.7">C</text>
<text x="0" y="127">B</text>
<text x="0" y="176.4">A</text>
<text x="279.1" y="176.4">A</text>
<text x="27.9" y="201">5</text>
<text x="83.7" y="201">4</text>
<text x="139.5" y="201">3</text>
<text x="195.3" y="201">2</text>
<text x="251.2" y="201">1</text>
</g>
<text font-size="3.1" fill="#0080ff" x="9.6" y="138.9">PWM SOLENOID VALVES</text>
<g font-size="2.2">
<text x="13.6" y="13.8">1</text>
<text x="13.6" y="16.2">2</text>
<text x="87.6" y="13.8">1</text>
<text x="87.6" y="16.2">2</text>
<text x="161.6" y="13.8">1</text>
<text x="161.6" y="16.2">2</text>
<text x="13.6" y="78.3">1</text>
<text x="13.6" y="80.7">2</text>
<text x="87.6" y="78.3">1</text>
<text x="87.6" y="80.7">2</text>
<text x="161.6" y="78.3">1</text>
<text x="161.6" y="80.7">2</text>
</g>
<g font-size="2.1">
<text x="8.3" y="9.1">J8</text>
<text x="18.9" y="9.1">PWR_MAIN</text>
<text x="50.8" y="10.3">C29</text>
<text x="82.4" y="9.1">J9</text>
<text x="92.9" y="9.1">PWR_MAIN</text>
<text x="124.9" y="10.3">C30</text>
<text x="156.4" y="9.1">J10</text>
<text x="166.9" y="9.1">PWR_MAIN</text>
<text x="198.9" y="10.3">C31</text>
<text x="5.7" y="23.5">141V 2P</text>
<text x="34.8" y="21.5">S1G</text>
<text x="35.1" y="18.7">D10</text>
<text x="45.4" y="20.1">22uF/16V</text>
<text x="79.8" y="23.5">141V 2P</text>
<text x="108.9" y="21.5">S1G</text>
<text x="109.1" y="18.7">D11</text>
<text x="119.4" y="20.1">22uF/16V</text>
<text x="153.8" y="23.5">141V 2P</text>
<text x="182.9" y="21.5">S1G</text>
<text x="183.1" y="18.7">D12</text>
<text x="193.4" y="20.1">22uF/16V</text>
<text x="10.5" y="40.1">NCE3080K</text>
<text x="18.6" y="37.8">Q5</text>
<text x="53.3" y="36.6">R18</text>
<text x="84.5" y="40.1">NCE3080K</text>
<text x="92.6" y="37.8">Q6</text>
<text x="127.3" y="36.6">R19</text>
<text x="158.5" y="40.1">NCE3080K</text>
<text x="166.7" y="37.8">Q7</text>
<text x="201.3" y="36.6">R20</text>
<text x="52.1" y="46.4">300R</text>
<text x="126.1" y="46.4">300R</text>
<text x="200.1" y="46.4">300R</text>
<text x="49.2" y="49.7">R21</text>
<text x="49.2" y="52.6">10K</text>
<text x="123.2" y="49.7">R22</text>
<text x="123.2" y="52.6">10K</text>
<text x="197.2" y="49.7">R23</text>
<text x="197.2" y="52.6">10K</text>
<text x="92.9" y="64">PWR_MAIN</text>
<text x="166.9" y="64">PWR_MAIN</text>
<text x="104.1" y="71.2">D28</text>
<text x="178.1" y="71.2">D29</text>
<text x="8.3" y="73.6">J11</text>
<text x="18.9" y="73.6">PWR_MAIN</text>
<text x="50.8" y="74.8">C32</text>
<text x="82.4" y="73.6">J12</text>
<text x="104.1" y="74">S1G</text>
<text x="124.9" y="74.8">C33</text>
<text x="156.4" y="73.6">J13</text>
<text x="178.1" y="74">S1G</text>
<text x="198.9" y="74.8">C34</text>
<text x="35.1" y="83.1">D13</text>
<text x="109.1" y="83.1">D14</text>
<text x="183.1" y="83.1">D15</text>
<text x="5.7" y="87.9">141V 2P</text>
<text x="34.8" y="86">S1G</text>
<text x="45.4" y="84.5">22uF/16V</text>
<text x="79.8" y="87.9">141V 2P</text>
<text x="108.9" y="86">S1G</text>
<text x="119.4" y="84.5">22uF/16V</text>
<text x="153.8" y="87.9">141V 2P</text>
<text x="182.9" y="86">S1G</text>
<text x="193.4" y="84.5">22uF/16V</text>
<text x="53.3" y="101">R24</text>
<text x="10.5" y="104.6">NCE3080K</text>
<text x="18.6" y="102.2">Q8</text>
<text x="104.1" y="102.2">D26</text>
<text x="104.1" y="105.1">S1G</text>
<text x="178.1" y="102.2">D27</text>
<text x="178.1" y="105.1">S1G</text>
<text x="52.1" y="110.8">300R</text>
<text x="49.2" y="114.2">R27</text>
<text x="49.2" y="117">10K</text>
<text x="84.5" y="123.7">NCE3080K</text>
<text x="92.6" y="121.3">Q9</text>
<text x="127.3" y="120.1">R25</text>
<text x="158.5" y="123.7">NCE3080K</text>
<text x="166.7" y="121.3">Q10</text>
<text x="201.3" y="120.1">R26</text>
<text x="126.1" y="129.9">300R</text>
<text x="200.1" y="129.9">300R</text>
<text x="123.2" y="133.3">R28</text>
<text x="123.2" y="136.1">10K</text>
<text x="197.2" y="133.3">R29</text>
<text x="197.2" y="136.1">10K</text>
<text x="74" y="154.8">R30</text>
<text x="85.9" y="154.8">300R</text>
<text x="95.5" y="154.8">D16</text>
<text x="107.4" y="154.8">LED [RED]</text>
<text x="74" y="161.9">R33</text>
<text x="74" y="157.1">R31</text>
<text x="74" y="159.5">R32</text>
<text x="85.9" y="161.9">300R</text>
<text x="85.9" y="157.1">300R</text>
<text x="85.9" y="159.5">300R</text>
<text x="95.5" y="161.9">D19</text>
<text x="95.5" y="157.1">D17</text>
<text x="95.5" y="159.5">D18</text>
<text x="107.4" y="161.9">LED [RED]</text>
<text x="107.4" y="157.1">LED [RED]</text>
<text x="107.4" y="159.5">LED [RED]</text>
<text x="74" y="166.7">R35</text>
<text x="74" y="164.3">R34</text>
<text x="85.9" y="166.7">300R</text>
<text x="85.9" y="164.3">300R</text>
<text x="95.5" y="164.3">D20</text>
<text x="95.5" y="166.7">D21</text>
<text x="107.4" y="164.3">LED [RED]</text>
<text x="107.4" y="166.7">LED [RED]</text>
<text x="193.2" y="182.5">Title</text>
<text x="202.7" y="184.8">&lt;Title&gt;</text>
<text x="193.2" y="189.6">Size</text>
<text x="195.5" y="192">A4</text>
<text x="202.7" y="189.6">Document Number</text>
<text x="202.7" y="192">&lt;Doc&gt;</text>
<text x="271.9" y="189.6">Rev</text>
<text x="274.3" y="192">&lt;RevC</text>
<text x="193.2" y="196.8">Date:</text>
<text x="205.6" y="196.8">Thursday, April 24, 2025</text>
<text x="240.9" y="196.8">Sheet</text>
<text x="252.9" y="196.8">7</text>
<text x="260" y="196.8">of</text>
<text x="267.2" y="196.8">8</text>
</g>
<g font-size="2.1" fill="#f00">
<text x="68.5" y="41.1">SOL1</text>
<text x="142.5" y="41.1">SOL2</text>
<text x="216.5" y="41.1">SOL3</text>
<text x="68.5" y="105.6">SOL4</text>
<text x="142.5" y="124.7">SOL5</text>
<text x="216.5" y="124.7">SOL6</text>
<text x="52.5" y="155.7">SOL1</text>
<text x="52.5" y="158.1">SOL2</text>
<text x="52.5" y="160.5">SOL3</text>
<text x="52.5" y="162.9">SOL4</text>
<text x="52.5" y="165.3">SOL5</text>
<text x="52.5" y="167.6">SOL6</text>
</g>
</svg>
